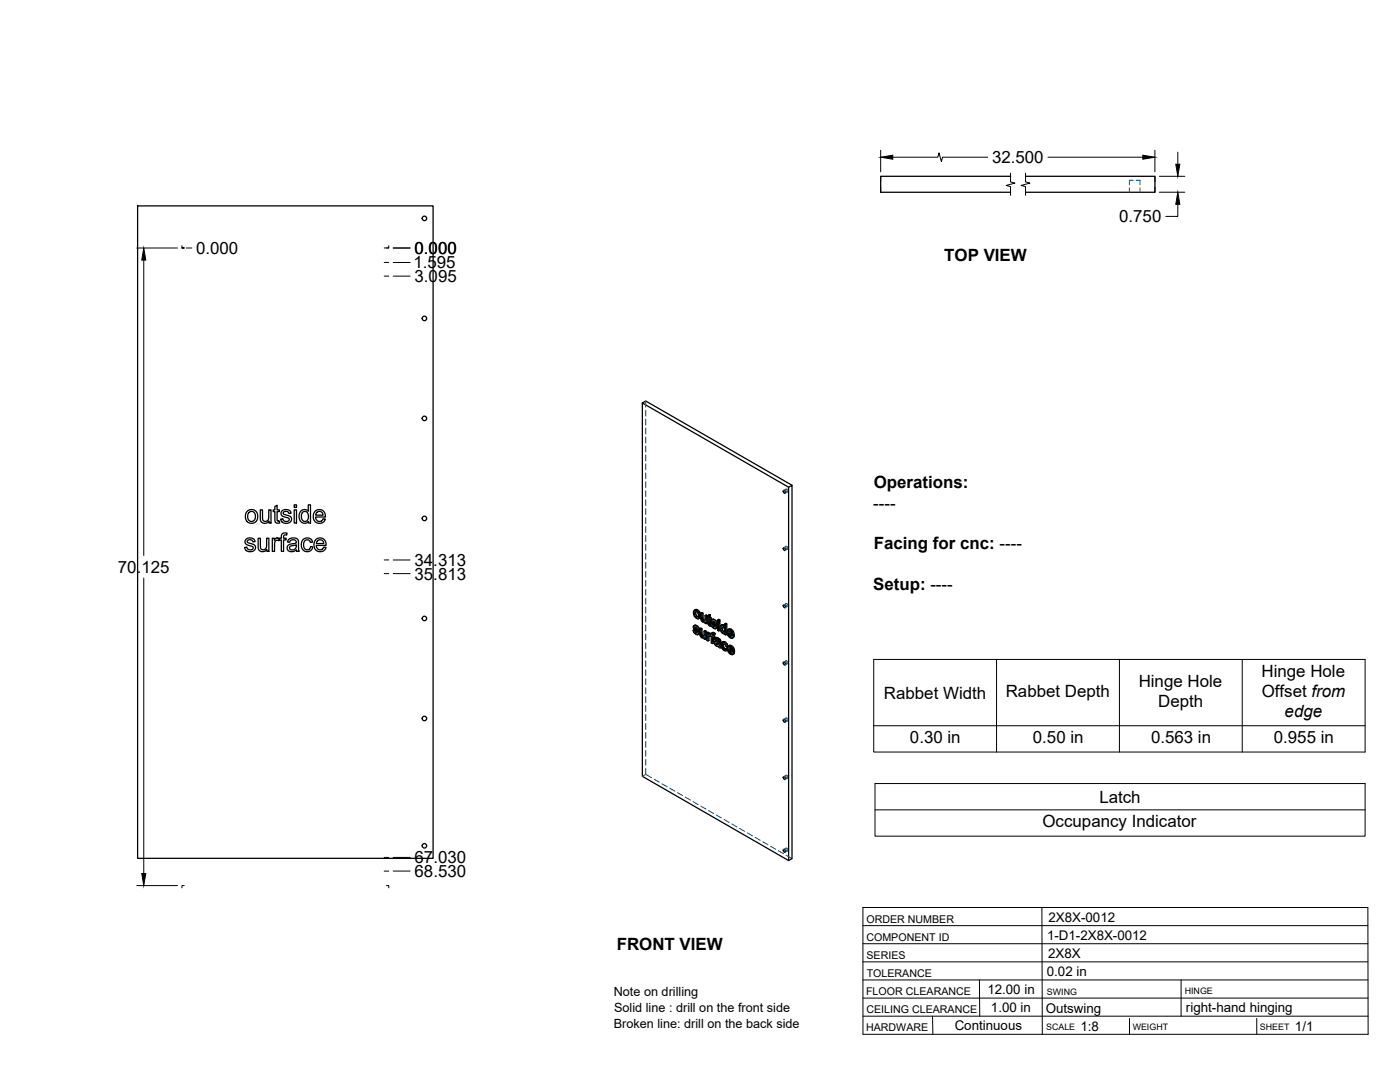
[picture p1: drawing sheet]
<svg xmlns="http://www.w3.org/2000/svg" width="559mm" height="432mm" viewBox="0 0 559 432" stroke-linecap="round" stroke-linejoin="round" font-family="sans-serif">
<!-- layer: Visible -->
<g fill="none" stroke="#000" stroke-width=".51">
<path d="M403.4 70.4h-51.9v6.3h51.9M409.4 70.4h51.6v6.3h-51.6M54.9 82.2h118v260.3h-118zM256.4 160.8l58.4 33.6v149l-58.4-33.6zM256.4 160.8l1.3-.8 58.4 33.7M312.7 195.8l.6 .2 .2 .8-.7-.2zM314.8 194.4l1.3-.7v148.9l-1.3 .8M98.1 215.3l1.2-.6a1.94 1.94 0 0 1 2.5 1.5l-.9 .1a1.13 1.13 0 0 0-1.1-1 1.13 1.13 0 0 0-1.1 1l.3 .3a3.3 3.3 0 0 1 3 1.5 2.22 2.22 0 0 1-1.6 2 2.22 2.22 0 0 1-2.5-.8l-.3-.8 .9-.2 .6 1 1.4 .1a.67 .67 0 0 0 .6-.7 .67 .67 0 0 0-.5-.7h-.2a2.46 2.46 0 0 1-2.6-1.5zM98.8 203.9l1.1-.5a2.66 2.66 0 0 1 3 3.6 2.66 2.66 0 0 1-4.7 .6l-.2-1.1a2.9 2.9 0 0 1 .8-2.6zM99.3 204.6l.7-.5a2.01 2.01 0 0 1 2 1.8 2.01 2.01 0 0 1-1.6 2.2 2.15 2.15 0 0 1-1.1-3.5zM103 214.8h.9v2.9a1.32 1.32 0 0 0 1.3 1.7 1.32 1.32 0 0 0 1.2-1.8v-2.8h.9v5.2h-.8v-.7a1.88 1.88 0 0 1-2.2 .8 1.88 1.88 0 0 1-1.3-2zM103.9 203.5h.9v2.9a1.32 1.32 0 0 0 1.3 1.7 1.32 1.32 0 0 0 1.2-1.8v-2.8h.9v5.2h-.8v-.8a1.88 1.88 0 0 1-2.3 .9 1.88 1.88 0 0 1-1.2-2.1z"/>
<path d="M108.7 214.8h.8v.8a1.28 1.28 0 0 1 2-.7l.8-.1v-.6a1.5 1.5 0 0 1 .7-1.4 1.5 1.5 0 0 1 1.6 0l-.2 .7a.83 .83 0 0 0-.8 0 .83 .83 0 0 0-.4 .8v.5h1v.7h-1v4.5h-.9v-4.5h-.8v-.4l-.2 .7a1.17 1.17 0 0 0-1.4 .1 1.17 1.17 0 0 0-.3 1.4v2.7h-.9zM109.7 202.2l.9-.6v1.9h.9v.7h-.9v3.3l.2 .4h.7l.1 .8a1.33 1.33 0 0 1-1.5-.1 1.33 1.33 0 0 1-.4-1.4v-3h-.6v-.7h.6zM112.5 203.9l1.2-.5a1.94 1.94 0 0 1 2.5 1.4l-.9 .1a1.13 1.13 0 0 0-1.1-.9 1.13 1.13 0 0 0-1.1 1l.3 .3a3.3 3.3 0 0 1 2.9 1.5 2.21 2.21 0 0 1-1.6 2 2.21 2.21 0 0 1-2.4-.9l-.3-.7 .9-.2 .6 1h1.4a.71 .71 0 0 0 .5-.5 .71 .71 0 0 0-.2-.7l-.3-.1a2.76 2.76 0 0 1-2.7-1.6zM115.1 215.4a2.49 2.49 0 0 1 4 .4l.3 4.2h-.9l-.2-.6a1.99 1.99 0 0 1-2.2 .8 1.99 1.99 0 0 1-1.5-1.9l.1-.1a2.04 2.04 0 0 1 2-1.2h.4a.83 .83 0 0 0 1.1-.8 .83 .83 0 0 0-1.1-.8 1.2 1.2 0 0 0-1.5 1l-.9-.1zM115.7 218.1l2.6-.7a1.53 1.53 0 0 1-.8 1.9 1.53 1.53 0 0 1-1.9-.5zM117.4 203.5h.9v5.2h-.9zM117.4 201.5h.9v1h-.9zM120.1 204l.5-.4a1.91 1.91 0 0 1 2.4 .5v-2.6h.9v7.2h-.8v-.6a2.18 2.18 0 0 1-2.6 .4 2.18 2.18 0 0 1-1.1-2.4l.1-1.1zM120.8 204.5l.6-.4a2.12 2.12 0 0 1 1.8 1.6 2.12 2.12 0 0 1-.9 2.3l-.3 .1a2.1 2.1 0 0 1-1.7-1.4 2.1 2.1 0 0 1 .5-2.2zM120.9 215.4l1.3-.7 1.3 .1 .9 .6 .4 .9-.9 .2a1.44 1.44 0 0 0-1.9-1 1.44 1.44 0 0 0-.8 1.9l.1 1.1a1.34 1.34 0 0 0 1.5 .9 1.34 1.34 0 0 0 1.2-1.3l.8 .1-.4 1.1a2.47 2.47 0 0 1-3.2 .4 2.47 2.47 0 0 1-.8-3.2zM125.7 204.1l1.5-.7a2.44 2.44 0 0 1 2.7 2.9h-3.9l.2 1a1.47 1.47 0 0 0 1.4 .8 1.47 1.47 0 0 0 1.3-1.1l1 .1-.3 .7-.9 .8-1 .2a2.79 2.79 0 0 1-2.6-1.7 2.79 2.79 0 0 1 .6-3zM126 215.4l1.5-.7a2.47 2.47 0 0 1 2.7 3h-4l.3 1a1.46 1.46 0 0 0 1.5 .7 1.46 1.46 0 0 0 1.2-1l.9 .1-.2 .6-.6 .6-1.3 .5a2.79 2.79 0 0 1-2.6-1.7 2.79 2.79 0 0 1 .6-3.1z"/>
<path d="M126.5 204.5l.6-.4 1.1 .1 .7 1.4h-2.9zM126.7 215.8l.9-.4a1.43 1.43 0 0 1 1.6 1.5h-2.9zM312.7 218.6l.6 .2 .2 .8-.7-.2zM276.6 251.5l.8 1.4 .7 .4 .6-.1M276.9 249.8l.6-.3 .8 .2 .8 1.4-.4 .3-.1-.6M277.1 250.4h.6l1 1M277.2 244.8l.4-.8 1 .7 .1 1.4-.3 .4-.4-.1M277.3 251.3l-.7 .2 .5 .2M277.3 252.3l.4 .4 .5-.3M277.4 250.9l1 .9 .4-.2M277.4 251.5l-.3 .2 .1 .4 .1 .2 .4-.3M277.5 250.3l-.3 .3 .4-.3 .6 .7"/>
<path d="M277.5 249.5l-.7 .4-.1 .6 1.6 2.1M277.5 245.8l.5 .6 .4-.3M277.6 251.6l.7 .9M277.7 249.9l.5 .4 .5-.2M277.7 244.5l-.5 .3 .1 .6 .2 .4 .4-.3M277.7 249.5l-.7 .3M277.7 252.7l.5 .1M277.8 244l.1 1.4 .8 .8M277.8 250.6l-.4 .3-.2-.3M278 243.6l.9 1 .4-.3M278.1 249.7l-.4 .2-.4-.1M278.2 250.3l.4 .5 .4-.3"/>
<path d="M278.3 252.6l-.1 .2M278.4 251.8l.3 .5 .4-.3M278.4 243.4l-.4 .2-.8-.1M278.6 251.3l.7 1.2-.7 .8M278.7 252.3l.1 .5 .5-.3M278.8 252.8l-.1 .4 .4-.3M278.9 244.6l.3 1.3 .5-.3M279.1 246.7a1.73 1.73 0 0 1-2.3-1.8v-1l.4-.4 .8-.3 .8 .4 .9 1.8-.2 1-.6 .5M279.2 245.9l-.1 .8 .4-.3M279.7 244.7l.5 .3 .4-.3M279.8 251.2v2.2l.4-.2M279.8 253.4l.2 .4 .4-.2"/>
<path d="M280 253.8l.3 .3 .4-.2M280.2 245v2.2l.4-.3M280.2 247.2l.2 .4 .4-.3M280.2 250.9l-.4 .3-.5-.2M280.3 254.1l.4 .1M280.4 247.6l.3 .3 .5-.2M280.7 247.9l.4 .1M280.9 254l-.6-.7-.1-2.4-.4-.2-.5 .3 .1 2.6 .8 .9h.8M281 251.9l.4 .3 .5-.3M281 254.5v.4l.4 .3M281 254.5l-.1 .1M281.1 248l.2-.1z"/>
<path d="M281.3 247.7l-.6-.7-.1-2.3-.4-.2-.5 .2 .1 2.6 .8 1h.9M281.4 245.7l.4 .2 .5-.2M281.4 252.2v3l.5-.3v-3l-.5-.2-.4 .2v1.8l-.3 .5 .2-.1M281.5 248.3v.4l.3 .2M281.5 248.3l-.2 .1M281.8 245.9v3l.5-.2v-3l-.4-.3-.5 .3-.1 2.1M282.3 246.6l.3 .2 .2 2.5 .8 .6 .3-.2M282.6 246l-.3 .2 .3 .2v-.8l.9-.3v1.1l.5 .2v.4l-.5 .3v-.4M282.9 253.5l-.3 .2v.5l.4-.2M283 252.9v-.4l-.4-.2-.5 .3v3l.5 .2M283 252.5l-.5 .3-.4-.2M283 253.6v2l-.4 .2v-1.6"/>
<path d="M283 253.6l.5 .2M283 253.6l-.4 .1M283.1 253l.4 .4M283.1 245.6v1l.4-.2M283.1 246.6l.4 .3 .5-.3M283.2 252.8h.3M283.2 252.8l-.5 .2M283.2 252.7l-.7 .5v-.4M283.3 249.3l.2 .1M283.5 245.3l-.9 .3M283.5 253.4v.3M283.5 253.7l.4 .3v2.6l.4 .2"/>
<path d="M283.5 253.5l-.1 .4M283.5 249.4l.1 .5M283.5 252.8l-.7 .2M283.5 248.8l-.4 .3v-2.1l.4 .3v1.4l.3 .4M283.6 248.9l-.5 .2M283.8 249.1l.8 1.5 .8 .3 .4-.1M283.8 249.1l-.7 .1M283.8 249.1h.1M283.8 249.3l-.3 .1M284 247.4l.6-.3 .6 .2 .8 .7 .3 .7-.5 .3-.1-.6M284.1 252.7l.8-.2 .6 .3-.5 .7v-.4M284.3 253.8l.5 .3 .5-.2"/>
<path d="M284.4 248.9l-.6 .2 .4 .2M284.4 249.9l.5 .4 .4-.2M284.5 248.5l1 .9 .5-.2M284.5 249.1l-.3 .2 .1 .4 .5-.1M284.6 247.1l-.7 .4-.1 .6 1.7 2.1M284.6 247.9l-.3 .4 .5-.3M284.6 252.4l-.6 .3-.1 .9-.4-.2 .4-.3-.4-.3M284.6 252.8l.4 .3 .5-.3M284.7 249.2l.8 .9M284.7 247.9l.6 .7M284.8 253.3l.5 .6v.4l-.5 .2v-.4M284.8 254.5v2.1l-.5 .2v-2.6l.5 .3"/>
<path d="M284.8 247.5l.5 .4 .5-.2M284.8 248l1 1M284.8 248l-.6 .1M284.9 250.3l.4 .1M284.9 247.1l-.8 .3M284.9 248.2l-.4 .3-.2-.2M285 253.5l-.6-.3-.1 .6 .5-.2M285.1 252.5l-.9 .1M285.2 247.3l-.4 .2-.4-.1M285.3 247.9l.4 .5 .4-.2M285.3 254.7l1.1-.3 1.1 .9 .4 3.1-.5 .2-.1-.4M285.5 250.2l-.2 .2"/>
<path d="M285.5 249.4l.3 .5 .5-.3M285.6 257.1l.4 .4 .5-.3M285.7 256.4l-.2 .3M285.7 248.9l.7 1.2-.7 .8M285.7 256.4a.86 .86 0 0 1 1.1 1M285.7 256.4l-.1 .1M285.8 255.7l-.7 .5 .1 .8 .7 .8 1 .1 .5 .7M285.8 249.9l.1 .5 .5-.3M285.9 256.5l-.4 .2 .1 .3 .5-.1M285.9 250.4l-.1 .4 .4-.3M286 256.5l.8 .8M286 255.2l-.5 .3a.84 .84 0 0 1 1-.1 .84 .84 0 0 1 .4 1l-1.2-.5"/>
<path d="M286 255.2h.1M286 257.5l.5 .1M286.1 255.7l-.8 .2M286.1 254.4l-.9 .5-.1 .2 .4 .4M286.3 254.9l.5 .4 .5-.3M286.4 248.6l.5 .2 .4-.2M286.4 247.4l.5 .3 .4-.3M286.5 257.6l.2-.1zM286.7 254.6l-.4 .3-.6-.2M286.8 256l-1-.3-.6 .3M286.8 255.3l.3 .4 .5-.3M286.9 247.7v.6l.4-.3v-.6l-.4-.2-.5 .2v.6l.5 .3"/>
<path d="M286.9 248.3l.4 .3v3l-.4 .2v-3M286.9 248.3l-.5 .3v3l.5 .2M287.1 255.7l.2 .4 .4-.2M287.3 256.1v2.1l.5-.3M287.7 249.6l.7-.3 .8 .3M288 250.1l.7 .1 .5 1v1l-.6 .2M288.1 251.9l.5 .5 .4-.2M288.1 250.1l-.3 .8M288.2 256.4l.7-.4 .6 .2 .7 .7 .3 .9-.4 .2-.4-.9M288.3 257.6l.2 1 .4-.2M288.3 250.6l-.5 .3 .1 .4 .2 .6 .4-.3M288.4 249.3l-.9 .6v1.4l.7 1.3 .6 .4 .4-.2"/>
<path d="M288.4 250.1l.1 1.5 .7 .6M288.5 258.6l.5 .6 .5-.3M288.5 249.7l.4 .3M288.7 257.4l-.4 .2 .1-.7 .4-.1 1.3 1.2M288.8 256.8l.1 1.4 .7 .8M288.9 256l-.5 .3a2.1 2.1 0 0 0 1.4 3.4M288.9 249.4l-.4 .3-.6-.2M289 256.5l.7 .6 .5-.2M289.2 252.8v.4l.4 .2M289.2 252.8l-.1 .1M289.5 256.2l-.5 .3-.6-.2M289.6 249.3v4.1l.5-.2v-4.2l-.4-.2-.5 .2v1.5l-.3-.5 .3-.1"/>
<path d="M289.7 258.8l-.2 .4h-.5M290.1 249l-.5 .3-.4-.3M290.3 259l-.5 .7 .6-.4M290.3 258.7l-.6 .1 .4 .3M290.9 253.5l.5 .6 .5-.2M291.1 252l-.4 .2 1.4 .8-.7-1.2-.5-.1-.2 .5M291.2 251.7l-.1 .3 .9 .5M291.2 252.9l.9 1M291.3 258.5l-.5 .3 1.5 .8-.8-1.3h-.5l-.2 .5M291.3 258.3v.2l.8 .5M291.3 253.3l-.4 .2-.2-.9 1.9 1.1M291.3 259.5l.9 1"/>
<path d="M291.4 251.4l.9 .9 .4-.3M291.4 254.1l.4 .1M291.5 259.8l-.5 .3-.2-.9 1.9 1.1M291.5 257.9l.9 .9 .5-.2M291.9 251.1l-1.4 .2M292 257.7l-1.3 .1M292.1 253.9l.5 .3 .4-.2M292.1 253.9l-.1 .2M292.3 252.3l.3 1.3 .5-.3M292.4 258.8l.3 1.4 .5-.3M292.5 253.7l-.4 .2M292.6 253.6l.5-.1-.1-.5-.7-1.5-.9-.6-.9 .4-.3 1.1 .5 1.5 1.1 .8 .8-.5"/>
<path d="M292.7 253.7l.3 .4-.7 .5M312.7 241.5l.6 .1 .2 .9-.7-.2zM291 260.1l.6 .6 .4-.3M291.6 260.7l.4 .1M292.3 260.4l.4 .4 .5-.3M292.3 260.4l-.2 .3M292.6 260.2l-.3 .2M292.7 260.2l.5-.1v-.6l-.7-1.4-.9-.6-.9 .3-.4 .7 .4 1.7 1.2 1h.5l.3-.4M292.8 260.3l.3 .4-.7 .5M312.7 264.3l.6 .2 .2 .8-.7-.2zM312.7 287.2l.6 .1 .2 .9-.7-.2zM312.7 310l.6 .2 .2 .8-.7-.2z"/>
<path d="M312.7 339.1l.6 .1 .2 .9-.7-.2z"/>
<circle cx="169.4" cy="87.2" r=".9"/>
<circle cx="169.4" cy="127.1" r=".9"/>
<circle cx="169.4" cy="167" r=".9"/>
<circle cx="169.4" cy="206.9" r=".9"/>
<circle cx="169.4" cy="246.8" r=".9"/>
<circle cx="169.4" cy="286.7" r=".9"/>
<circle cx="169.4" cy="337.5" r=".9"/>
</g>
<!-- layer: Reference -->
<g fill="none" stroke="#000" stroke-width=".4">
<path d="M351.5 70.4v2.1M351.5 74.6v2.1M461 70.4v2.1M461 74.6v2.1M72.6 98v1M73.5 99h-.9h.9M154.3 99h.9M155.2 98v1h-1.8M153.4 104.7h1.8M153.4 110.2h1.8M153.4 223.5h1.8M153.4 228.9h1.8"/>
<path d="M73.5 353.4h-.9v.9M153.4 342.2h1.8M153.4 347.6h1.8M154.3 353.4h.9v.9"/>
</g>
<!-- layer: Hidden -->
<g fill="none" stroke="#00557f" stroke-width=".4">
<path d="M450.8 74.9v1.8M452.3 71.9h-1.5v1.8M453.5 71.9h1.5v1.8M455 74.9v1.8M257.7 160v2.5M257.7 163.7v2.4M257.7 167.3v2.4M257.7 170.8v2.4M257.7 174.4v2.4M257.7 178v2.4M257.7 181.5v2.4M257.7 185.1v2.4"/>
<path d="M257.7 188.7v2.4M257.7 192.3v2.3M257.7 195.8v2.4M257.7 199.4v2.4M313.7 195.2a.53 .53 0 0 1 .7 .3 .53 .53 0 0 1-.4 .7zM313.8 195.2l-1.1 .5M314.4 196.3l-1 .6M257.7 203v2.4M257.7 206.6v2.3M257.7 210.1v2.4M257.7 213.7v2.4M257.7 217.3v2.3"/>
<path d="M313.7 218.1a.54 .54 0 0 1 .7 .3 .54 .54 0 0 1-.4 .7zM313.8 218l-1.1 .6M314.4 219.1l-1 .6M257.7 220.9v2.3M257.7 224.4v2.4M257.7 228v2.4M257.7 231.6v2.4M257.7 235.1v2.4M257.7 238.7v2.4M257.7 242.3v2.4M257.7 245.9v2.3M257.7 249.4v2.4"/>
<path d="M257.7 253v2.4M257.7 256.6v2.4M277.1 251.2l.3 1M277.2 250l-.5 .3M277.2 249.7l-.4 .2M277.2 244.3l-.4 .2M277.3 251.3l.3 .3M277.3 250.4l-.5 .3M277.4 249.5l-.2 .4 .1 .7 1.3 1.2a.36 .36 0 0 1 .2 .4 .36 .36 0 0 1-.3 .4l.3-.3M277.4 252.2l.9 .7 .7 .1M277.4 252.2l-.4 .2M277.5 251.4l-.1 .1"/>
<path d="M277.5 250.9l-.4 .3M277.6 245.6l.8 .9 .9 .1M277.6 250.2l-.1 .1M277.6 245.6l-.5 .3M277.6 250.3a.33 .33 0 0 1 .3-.4 .33 .33 0 0 1 .4 .3l.8 .9M277.6 243.2l-.4 .9 .4 1.5M277.7 250l-.5 .3M277.9 243.8l-.1 .2M277.9 243.8l.8 .2 .5 .9v.9l-.5 .4M277.9 243.8l-.4 .2M278.2 250.1l-.5 .3M278.2 252.9l-.5 .2"/>
<path d="M278.2 251l.4 .3M278.4 243.8l-.4 .3M278.4 246.5l-.4 .3M278.6 250.5l-.5 .2M278.7 252l-.5 .2M278.7 252.5l-.5 .3 .4-.2M278.7 250.9l-.4 .3M278.7 253l-.4 .3M279 246.1l-.4 .3M279 244.4l-.4 .3M279.1 246.7l-.5 .3M279.2 245.4l-.4 .2"/>
<path d="M279.8 250.7l.1 2.8 .9 .8 .7-.1v.5l.4 .2M279.8 253l-.5 .3M279.9 253.5l-.4 .2M280.2 244.5l.2 2.9 .8 .7 .7-.1v.4l.4 .3M280.2 246.8l-.4 .3M280.2 253.9l-.4 .3M280.4 247.2l-.5 .3M280.6 254.3l-.4 .2M280.6 247.7l-.4 .2M281.1 248l-.5 .3M281.1 254l-.2 .1M281.2 253.9l-.4 .3"/>
<path d="M281.4 253.8l-.5 .3M281.4 251.7v1.9l-.5 .4M281.5 254.7l-.5 .2M281.5 254.2l-.5 .3 .3-.1M281.7 247.7l-.5 .3M281.8 247.6l-.5 .3 .2-.2M281.9 245.4l-.1 2-.5 .3M281.9 248.4l-.4 .3M281.9 248l-.4 .3M282.6 252.3v3l.4 .3M282.6 255.3l-.5 .3M282.7 245.9l-.1 .1"/>
<path d="M283 253l-.5 .2M283.1 245.4v.7l-.4-.2v.4l.4 .2v2.2l.9 1-.2-.6M283.1 246.1l-.8 .5v-.4M283.1 246.5l-.5 .3M283.1 253.4l-.2 .1M283.1 248.9l-.4 .2M283.2 252.8l-.2 .1M283.2 253.2l-.4 .3M283.3 249.2l-.4 .3M283.5 253.3l-.5 .3 .4-.4 .4 .4 .2-.3 .3 .4v2.6l.5 .3M283.5 246.8l-.4 .2M283.7 249.5l-.5 .3"/>
<path d="M284 247l-.5-.2v.5M284 253.2l-.5 .2M284 253.3l-.5 .2M284 249.2l-.2 .1M284 249.7h-.1M284.2 248.9l.3 .9M284.3 247.6l-.5 .3M284.3 253.3l-.8 .4M284.3 256.3l-.4 .3M284.3 253.7l-.4 .3M284.4 247.3l-.5 .2M284.4 248.9l.3 .3"/>
<path d="M284.4 248.1l-.5 .2M284.4 252.6l-.5 .2M284.5 247.2l-.2 .4 .2 .6 1.2 1.2a.37 .37 0 0 1 .3 .5 .37 .37 0 0 1-.5 .3l.4-.3M284.5 252.4l-.2 .9-.3-.2M284.5 249.8l.8 .7 .8 .1M284.5 249.8l-.4 .2M284.6 249l-.1 .1M284.6 248.5l-.4 .3M284.7 247.8l-.1 .1M284.7 247.9a.33 .33 0 0 1 .3-.4 .33 .33 0 0 1 .4 .3l.9 .9M284.8 254l-.5 .2M284.8 247.6l-.5 .3"/>
<path d="M284.8 247.6l-.4 .2M284.9 253l-.5 .2M285.2 253l-.5 .3M285.3 247.7l-.5 .3M285.3 254.3l-.5-.3v.5M285.3 254.7l.5-.3-.2 .5 1.3 .2 .4 1-.5-.1M285.3 248.6l.4 .3M285.3 250.4l.5-.2-.9 .5M285.4 253.2l-.5-.2-.1 .3M285.5 256.2l-.5 .3M285.6 254.9l-.5 .2M285.6 255.8l-.5 .3"/>
<path d="M285.7 248.1l-.5 .2M285.7 255.7l-.2 .5 .2 .7 .8 .7 .8 .1 .1 .4M285.7 256.9l-.4 .3M285.8 249.6l-.5 .2M285.8 248.5l-.4 .3M285.9 250.7l-.5 .2M285.9 256.5l.3-.3a.76 .76 0 0 1 .9 .2 .76 .76 0 0 1 0 .9h-.3M286.1 256.2l-.5 .3M286.2 256.2l-.5 .2 .3-.2M286.2 254.9l-.5 .2M286.4 257.6l-.5 .2M286.7 255l-.5 .3"/>
<path d="M286.9 257.7l-.5 .3M286.9 248.3v3l.4 .3M286.9 247.2v.6l.4 .2M286.9 251.3l-.5 .3M286.9 247.8l-.5 .2M287.1 257.3l-.5 .3M287.2 255.5l-.5 .2M287.2 257.2l-.5 .3 .2-.1M287.3 256.5l-.4 .3M287.3 256l-.4 .2M287.3 256.1l-.4 .3M287.3 257.7l-.4 .2"/>
<path d="M287.4 258.1l.5 .3M287.4 258.1l-.4 .3M287.8 250.4l-.4 .2M288 249.6l-.5 .3M288 251.3l-.5 .2M288.2 249.3l-.4 .9 .3 1.4 .6 .8 .6 .3 .4-.2v.4l.4 .3M288.3 257.1l-.5 .3M288.4 252.1l-.4 .2M288.4 256.3l-.4 .3M288.5 249.9l-.1 .2M288.5 249.9l.7 .2 .5 .9-.1 1.1-.4 .1M288.5 249.9l-.4 .2"/>
<path d="M288.6 258.4l-.4 .3M288.6 256.1l-.3 .8 .3 1.5 .9 1 .7 .1M288.8 256.8l.7-.2 1 1.2M288.9 256.6l-.4 .3M289 252.6l-.5 .2M289 249.9l-.5 .2M289.4 249.8l-.2 .1M289.5 259.4l-.5 .2M289.5 256.6l-.5 .3M289.5 252.2l-.4 .3M289.5 250.4l-.4 .3M289.6 259h.3"/>
<path d="M289.7 248.8v1.5l-.5-.7M289.7 250.3l-.5 .2M289.7 252.5l-.5 .3 .3-.1M289.7 252.9l-.5 .3M289.7 251.5l-.5 .2M289.9 257l-.5 .3M289.9 259l-.4 .2M290.1 257.6l-.5 .3M290.1 258.6l-.2 .4M290.3 258.7l.3 .2-.2 .4M290.6 258.9l-.3 .1M290.6 252l-.4 .3"/>
<path d="M290.8 258.6l-.5 .2M291 251l-.4 1 .4 1.3 .9 1 .8 .1M291 253.3l-.5 .3M291.1 252.4l-.4 .2M291.1 257.6l-.3 .8 .3 1.5 .9 .9 .9 .1M291.1 259.9l-.4 .3M291.2 252.9l-.1-.5 2 1.1M291.2 258.9l-.4 .3M291.3 259.5l-.1-.6 2 1.2M291.4 251.5l-.2 .2M291.4 251.5l.7 .2 .5 1.1-.6-.3M291.4 251.5l-.5 .2"/>
<path d="M291.5 258l-.2 .3M291.5 258l.8 .3 .4 1.1-.6-.4M291.5 258l-.5 .3M291.9 251.5l-.5 .3M291.9 254.3l-.5 .2M292 258.1l-.5 .2M292.1 253.9h.2M292.3 253.9l-.3 .2M292.4 253.9l-.5 .3M292.4 252.1l-.4 .3M292.5 258.7l-.4 .3M292.6 253.6l-.1 .1"/>
<path d="M292.6 252.8l-.5 .2M292.6 254.4l-.4 .3M292.7 253.7l-.4 .2M292.7 259.4l-.4 .2M313.7 240.9a.58 .58 0 0 1 .7 .3 .58 .58 0 0 1-.3 .8l-.4-.5zM313.8 240.9l-1.1 .5M314.4 242l-1 .5M257.7 260.1v2.4M257.7 263.7v2.4M257.7 267.3v2.4M257.7 270.8v2.4M257.7 274.4v2.4"/>
<path d="M257.7 278v2.4M292 260.8l-.4 .3M292.2 260.5h.2M292.4 260.5l-.3 .2M292.5 260.5l-.4 .2M292.7 260.2h-.1M292.8 261l-.5 .3M292.8 260.3l-.4 .2M313.7 263.8a.53 .53 0 0 1 .7 .2 .53 .53 0 0 1-.4 .8zM313.8 263.7l-1.1 .6M314.4 264.8l-1 .6M257.7 281.6v2.4"/>
<path d="M257.7 285.1v2.4M257.7 288.7v2.4M257.7 292.3v2.4M257.7 295.9v2.3M257.7 299.4v2.4M313.7 286.6a.53 .53 0 0 1 .7 .3 .53 .53 0 0 1-.4 .7zM313.8 286.5l-1.1 .6M314.4 287.6l-1 .6M257.7 309l-1.3 .8M257.7 309l2.4 1.4M257.7 303v2.4M257.7 306.6v2.4"/>
<path d="M261.1 311l2.1 1.2M264.2 312.8l2.1 1.2M267.3 314.6l2.1 1.1M270.4 316.3l2.1 1.2M273.5 318.1l2.1 1.2M276.6 319.9l2.1 1.2M313.7 309.4a.53 .53 0 0 1 .7 .3 .53 .53 0 0 1-.4 .7zM313.8 309.4l-1.1 .6M314.4 310.5l-1 .6M279.7 321.7l2.1 1.2M282.8 323.5l2.1 1.2M285.9 325.2l2.1 1.2"/>
<path d="M289 327l2.1 1.2M292.1 328.8l2.1 1.2M295.2 330.6l2 1.2M298.3 332.4l2.1 1.2M301.4 334.2l2 1.1M304.5 335.9l2 1.2M307.6 337.7l2 1.2M310.7 339.5l2 1.2M313.7 338.5a.58 .58 0 0 1 .7 .3 .58 .58 0 0 1-.3 .8l-.4-.5zM313.8 338.5l-1.1 .5M314.4 339.6l-1 .5M313.8 341.3l2.3 1.3"/>
</g>
<!-- layer: Hidden Narrow -->
<path d="M278.2 251.5l-.4 .3M279.8 252.5l-.5 .3M280.2 246.3l-.5 .3M281.4 253.3l-.4 .2M281.9 247l-.5 .3M283.1 248.2l-.5 .3M284.3 253l-.4 .3M284.8 253.3h-.1M285.3 249.1l-.4 .3M286.6 256.3l-.5 .3M287.3 256.7l-.4 .3" fill="none" stroke="#000" stroke-width=".4"/>
<!-- layer: Visible Narrow -->
<path d="M278.2 251l-.5 .2M280.2 252.6l-.4 .3M280.6 246.4l-.4 .2M283.5 248.5l-.4 .3M284.7 253.3l-.4 .3M285.3 248.6l-.4 .2M286.5 255.8l-.5 .3M287.7 256.3l-.4 .3M287.7 257l-.4 .3" fill="none" stroke="#000" stroke-width=".4"/>
<!-- layer: Titleblock -->
<g fill="none" stroke="#000" stroke-width=".4">
<path d="M344.4 362.2h201.6l.1 50.6h-201.7zM344.4 376.6h201.6M344.4 369.4h201.6M415.9 362.2l.1 50.6M344.4 383.9h201.6M344.4 398.3h201.6M344.4 391.1h201.6M390.9 391.1l.2 14.4M471.4 391.1v14.4M344.4 405.5h201.7M372.2 405.5l.1 7.3M450.8 406.4v6.4"/>
<path d="M501.6 406.4v6.4"/>
</g>
<!-- layer: FD_Dimensions -->
<g fill="none" stroke="#000" stroke-width=".4">
<path d="M351.5 59.9v8.7M461 59.9v8.7M356.3 62.7h18l.5-1.7 1 3.5 .4-1.8h18M418.3 62.7h37.8M462.7 70.4h10.2M462.7 76.7h10.2M470.1 60.7v4.8M54.6 99h16.2M74.4 99h2.1M157 99h6.7M470.1 81.5v4.9h-4.8M57.4 103.8v117.9"/>
<path d="M157 104.8h6.7M157 110.2h6.7M57.4 230.7v117.9M157 223.5h6.7M157 228.9h6.7M54.6 353.4h16.2M157 342.2h6.7M157 347.6h6.7"/>
</g>
<path d="M351.5 62.7l4.8-.8v1.6zM456.1 61.9l4.9 .8-4.9 .8zM469.3 65.5h1.6l-.8 4.9zM470.1 76.7l.8 4.8h-1.6zM57.4 99l.8 4.8h-1.6zM56.6 348.6h1.6l-.8 4.8z" fill="#000" stroke="#000" stroke-width=".4"/>
<!-- layer: Break Lines -->
<path d="M403.4 69.1v3.5l1.7 .5-3.5 .9 1.8 .5v3.5M409.3 69.1v3.5l1.8 .5-3.5 .9 1.7 .5v3.5" fill="none" stroke="#000" stroke-width=".4"/>
<!-- layer: Custom Tables -->
<path d="M348.7 263.2h196.2v36.9h-196.2zM397.8 263.2v36.9M446.8 263.2v36.9M495.8 263.2v36.9M348.7 289.6h196.2M349.2 312.7h195.7v21h-195.7zM349.2 323.2h195.7" fill="none" stroke="#000" stroke-width=".4"/>
<g font-size="6.7">
<text x="396" y="65.1">32.500</text>
<text x="446.7" y="88.7">0.750</text>
<text x="78.3" y="101.3">0.000</text>
<text x="165.5" y="101.3">0.000</text>
<text x="165" y="107.1">1.595</text>
<text x="376.9" y="104.1">TOP VIEW</text>
<text x="165.5" y="112.6">3.095</text>
<text x="348.7" y="194.9">Operations:</text>
<text x="348.5" y="203">----</text>
<text x="348.7" y="219.2">Facing for cnc: ----</text>
<text x="165.5" y="225.8">34.313</text>
<text x="47.1" y="228.6">70.125</text>
<text x="165.5" y="231.3">35.813</text>
<text x="348.5" y="235.3">Setup: ----</text>
<text x="454.5" y="274.1">Hinge Hole</text>
<text x="503.6" y="270">Hinge Hole</text>
<text x="352.8" y="278.8">Rabbet Width</text>
<text x="401.4" y="278.2">Rabbet Depth</text>
<text x="503.6" y="278.2">Offset from</text>
<text x="462.3" y="282.2">Depth</text>
<text x="512.8" y="286.2">edge</text>
<text x="363.2" y="296.5">0.30 in</text>
<text x="412.3" y="296.5">0.50 in</text>
<text x="459.4" y="296.5">0.563 in</text>
<text x="508.4" y="296.5">0.955 in</text>
<text x="438.8" y="320.3">Latch</text>
<text x="416.1" y="330.2">Occupancy Indicator</text>
<text x="165.5" y="344.6">67.030</text>
<text x="165.5" y="350">68.530</text>
<text x="246.2" y="379.1">FRONT VIEW</text>
</g>
<g font-size="5.3">
<text x="418.5" y="367.9">2X8X-0012</text>
<text x="417.9" y="375">1-D1-2X8X-0012</text>
<text x="418.4" y="382.2">2X8X</text>
<text x="417.8" y="389.5">0.02 in</text>
<text x="394.1" y="396.8">12.00 in</text>
<text x="395.5" y="403.7">1.00 in</text>
<text x="417.4" y="404.1">Outswing</text>
<text x="473.4" y="403.8">right-hand hinging</text>
<text x="381.1" y="411">Continuous</text>
<text x="431.3" y="411.5">1:8</text>
<text x="516.9" y="411.5">1/1</text>
</g>
<g font-size="5.1">
<text x="245" y="397.3">Note on drilling</text>
<text x="245.1" y="403.8">Solid line : drill on the front side</text>
<text x="245" y="410.3">Broken line: drill on the back side</text>
</g>
<g font-size="4.3">
<text x="345.8" y="368.4">ORDER NUMBER</text>
<text x="345.8" y="375.5">COMPONENT ID</text>
<text x="345.8" y="382.7">SERIES</text>
<text x="345.9" y="389.9">TOLERANCE</text>
<text x="345.7" y="397.2">FLOOR CLEARANCE</text>
<text x="345.8" y="404.4">CEILING CLEARANCE</text>
<text x="345.7" y="411.6">HARDWARE</text>
</g>
<g font-size="3.5">
<text x="417.9" y="397">SWING</text>
<text x="472.9" y="396.7">HINGE</text>
<text x="417.5" y="410.9">SCALE</text>
<text x="452.1" y="410.9">WEIGHT</text>
<text x="502.9" y="410.9">SHEET</text>
</g>
</svg>
